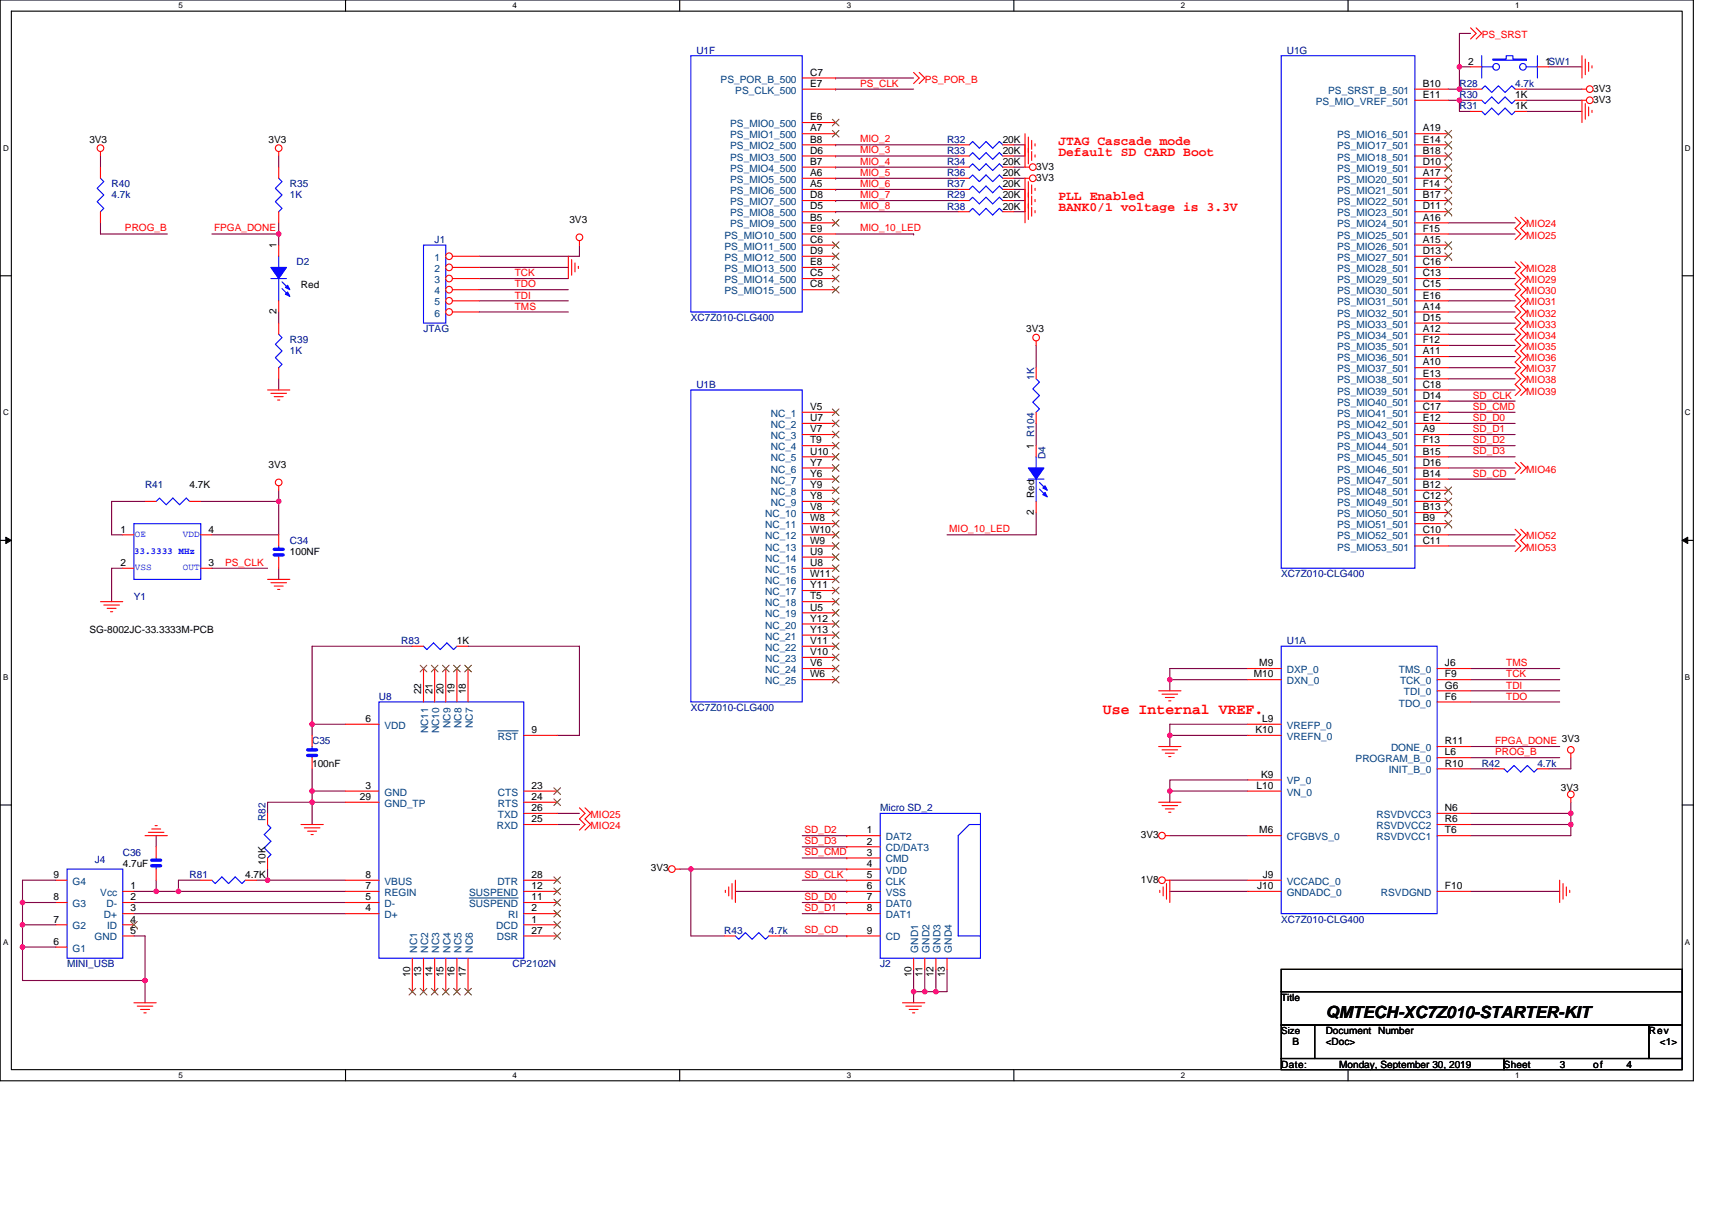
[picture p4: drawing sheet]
<svg xmlns="http://www.w3.org/2000/svg" width="297mm" height="210mm" viewBox="0 0 297 210" stroke-linecap="round" stroke-linejoin="round" font-family="sans-serif">
<path d="M0 0h293.5v187.2h-293.5zM2 1.9h289.5v183.4h-289.5z" fill="none" stroke="#000" stroke-width=".19"/>
<g fill="#fff">
<path d="M30.9 .2h.8v1.5h-.8z"/>
<path d="M30.9 185.5h.8v1.6h-.8z"/>
</g>
<path d="M59.9 0v1.9M59.9 185.3v1.9" fill="none" stroke="#000" stroke-width=".19"/>
<g fill="#fff">
<path d="M88.8 .2h.8v1.5h-.8z"/>
<path d="M88.8 185.5h.8v1.6h-.8z"/>
</g>
<path d="M117.8 0v1.9M117.8 185.3v1.9" fill="none" stroke="#000" stroke-width=".19"/>
<g fill="#fff">
<path d="M146.7 .2h.8v1.5h-.8z"/>
<path d="M146.7 185.5h.8v1.6h-.8z"/>
</g>
<path d="M175.7 0v1.9M175.7 185.3v1.9" fill="none" stroke="#000" stroke-width=".19"/>
<g fill="#fff">
<path d="M204.7 .2h.7v1.5h-.7z"/>
<path d="M204.7 185.5h.7v1.6h-.7z"/>
</g>
<path d="M233.6 0v1.9M233.6 185.3v1.9" fill="none" stroke="#000" stroke-width=".19"/>
<g fill="#fff">
<path d="M262.6 .2h.7v1.5h-.7z"/>
<path d="M262.6 185.5h.7v1.6h-.7z"/>
<path d="M.5 24.9h1v1.5h-1z"/>
<path d="M292 24.9h1v1.5h-1z"/>
<path d="M.5 70.7h1v1.5h-1z"/>
<path d="M292 70.7h1v1.5h-1z"/>
</g>
<path d="M0 47.8h2M291.5 47.8h2" fill="none" stroke="#000" stroke-width=".19"/>
<g fill="#fff">
<path d="M.5 116.5h.9v1.6h-.9z"/>
<path d="M292 116.5h.9v1.6h-.9z"/>
</g>
<path d="M0 93.6h2M291.5 93.6h2" fill="none" stroke="#000" stroke-width=".19"/>
<path d="M1 93.1l1 .5-1 .6zM291.5 93.6l1-.5v1.1z" fill="#000"/>
<path d="M1 93.1l1 .5-1 .6zM291.5 93.6l1-.5v1.1z" fill="none" stroke="#000" stroke-width=".17"/>
<g fill="#fff">
<path d="M.5 162.4h.9v1.5h-.9z"/>
<path d="M292 162.4h.9v1.5h-.9z"/>
</g>
<path d="M0 139.5h2M291.5 139.5h2M222 167.9h69.5v3.9h-69.5zM222 171.8h69.5v5.8h-69.5zM222 177.6h5.8v5.8h-5.8zM227.8 177.6h57.9v5.8h-57.9zM285.7 177.6h5.8v5.8h-5.8zM222 183.4h38.6v1.9h-38.6zM260.6 183.4h30.9v1.9h-30.9z" fill="none" stroke="#000" stroke-width=".19"/>
<g fill="none" stroke="#800040" stroke-width=".19">
<path d="M144.8 15.4h.1M144.8 13.5h.1M144.8 15.4h13.5M144.8 13.5h13.5M251 15.4h1.9M251 17.4h1.9M252.9 17.4v1.9h2M252.9 17.4h2M252.9 15.4h2M254.9 5.8h-2v5.8M254.9 11.6h-2v3.8M264.5 15.4h9.7"/>
<path d="M264.5 19.3h9.7M264.5 17.4h9.7M268.4 11.6h5.8M17.4 38.6v1.9h11.6M17.4 27v2M48.3 27v2M48.3 38.6v1.9M144.8 25.1h.1M144.8 27h.1M144.8 29h.1M144.8 30.9h.1M144.8 32.8h.1"/>
<path d="M144.8 34.7h.1M144.8 36.7h.1M144.8 25.1h21.3M144.8 27h21.3M144.8 29h21.3M144.8 30.9h21.3M144.8 32.8h21.3M144.8 34.7h21.3M144.8 36.7h21.3M175.7 29h1.9M175.7 30.9h1.9M175.7 34.7h1.9"/>
<path d="M175.7 36.7h1.9M175.7 27h1.9M175.7 25.1h1.9M175.7 32.8h1.9M251 38.6h11.6M36.7 40.5h11.6M48.3 54.1v1.9M48.3 40.5v2M83 46.3h15.5M83 48.3h15.5M83 50.2h15.5M83 52.1h15.5"/>
<path d="M83 54.1h15.5M100.4 42.5v1.9h-17.4M144.8 40.5h13.5M158.3 40.5h.1M179.6 59.8v3.9M251 40.5h11.6M251 46.3h11.6M251 48.3h11.6M251 50.2h11.6M251 52.1h11.6M251 54.1h11.6M251 56h11.6"/>
<path d="M251 57.9h11.6M251 59.8h11.6M48.3 65.6v2M179.6 73.4v3.8M251 69.5h11.6M251 71.4h11.6M251 73.4h11.6M251 75.3h11.6M251 77.2h11.6M251 79.1h11.6M251 61.8h11.6M251 63.7h11.6"/>
<path d="M251 65.6h11.6M251 67.6h11.6M21.3 98.5h-2v5.7M25.1 86.9h-5.8v5.8h2M34.8 86.9h13.5v5.8h-11.6M36.7 98.5h9.7M48.3 84.9v2M48.3 98.5v1.9M179.6 88.8v3.9h-15.5M251 83h11.6M251 81.1h11.6M251 92.7h11.6"/>
<path d="M251 94.6h11.6M71.5 112h-17.4v13.5M81.1 112h19.3v15.4h-3.8M202.7 117.8v1.9M202.7 117.8h13.5M216.2 115.8h-13.5v2M254.9 117.8h15.4M254.9 119.7h15.4M254.9 115.8h15.4M54.1 139h5.8M54.1 137.1h5.8M54.1 137.1v1.9"/>
<path d="M54.1 139v3.8M54.1 133.2v3.9M54.1 139h-7.7v1.9M59.9 125.5h-5.8v1.9M202.7 127.4v1.9M202.7 127.4h13.5M216.2 137.1h-13.5v1.9M216.2 135.1h-13.5v2M216.2 125.5h-13.5v1.9M254.9 121.6h15.4M254.9 131.3h15.4M254.9 133.2h3.8"/>
<path d="M254.9 129.3h15.4M272.2 139v1.9M272.2 131.3v1.9h-3.8M3.9 156.4v3.8M3.9 156.4h5.8M9.7 152.5h-5.8v3.9M23.2 158.3h36.7M23.2 156.4h36.7M23.2 154.4h3.9M27.1 144.8v1.9M27.1 152.5v1.9M27.1 154.4h3.8"/>
<path d="M30.9 154.4h29M34.8 152.5h-3.9v1.9M44.4 152.5h2M46.4 152.5h13.5M46.4 150.6v1.9M96.6 140.9h3.8M96.6 142.8h3.8M117.8 150.6h1.9M119.7 150.6v11.6h5.8M119.7 150.6h27M127.4 154.4h19.3M139 152.5h7.7"/>
<path d="M139 156.4h7.7M139 158.3h7.7M139 148.6h7.7M139 144.8h7.7M139 146.7h7.7M202.7 144.8h13.5M202.7 152.5h13.5M202.7 154.4h13.5M254.9 140.9h17.3M254.9 142.8h17.3M254.9 154.4h15.4M272.2 140.9v1.9"/>
<path d="M272.2 142.8v2h-17.3M3.9 164.1v5.8h21.2M3.9 160.2v3.9M3.9 160.2h5.8M3.9 164.1h5.8M23.2 162.2h1.9v7.7M25.1 169.9v3.8M135.2 162.2h11.5M158.3 171.8h2M158.3 167.9v3.9M158.3 171.8v1.9M160.3 171.8h1.9"/>
<path d="M160.3 167.9v3.9M162.2 167.9v3.9M164.1 167.9v3.9h-1.9"/>
</g>
<g fill="#f0f" stroke="#f0f" stroke-width=".19">
<circle cx="48.3" cy="40.5" r=".38"/>
<circle cx="48.3" cy="86.9" r=".38"/>
<circle cx="272.2" cy="142.8" r=".38"/>
<circle cx="272.2" cy="140.9" r=".38"/>
<circle cx="202.7" cy="127.4" r=".38"/>
<circle cx="202.7" cy="117.8" r=".38"/>
<circle cx="252.9" cy="15.4" r=".38"/>
<circle cx="252.9" cy="17.4" r=".38"/>
<circle cx="202.7" cy="137.1" r=".38"/>
<circle cx="160.3" cy="171.8" r=".38"/>
<circle cx="158.3" cy="171.8" r=".38"/>
<circle cx="162.2" cy="171.8" r=".38"/>
<circle cx="119.7" cy="150.6" r=".38"/>
<circle cx="27.1" cy="154.4" r=".38"/>
<circle cx="46.4" cy="152.5" r=".38"/>
<circle cx="54.1" cy="125.5" r=".38"/>
<circle cx="3.9" cy="164.1" r=".38"/>
<circle cx="3.9" cy="160.2" r=".38"/>
<circle cx="3.9" cy="156.4" r=".38"/>
<circle cx="25.1" cy="169.9" r=".38"/>
<circle cx="30.9" cy="154.4" r=".38"/>
<circle cx="54.1" cy="139" r=".38"/>
<circle cx="54.1" cy="137.1" r=".38"/>
<circle cx="252.9" cy="11.6" r=".38"/>
</g>
<g fill="none" stroke="#f00" stroke-width=".19">
<path d="M158.3 12.5l1 1-1 1M159.3 12.5l1 1-1 1M254.9 17.4h1.9M254.9 4.8l.9 1-.9 1M254.9 15.4h1.9M255.8 4.8l1 1-1 1M262.6 17.4h1.9M262.6 15.4h1.9M274.2 9.7v3.8M274.2 15.4h.7M274.7 10.2v2.7M274.7 18v2.7"/>
<path d="M274.9 17.4h-.7v3.8M275.3 10.8v1.6M275.3 18.5v1.6M275.9 11.4v.4M275.9 19.1v.4M17.4 26.3v.7M48.3 26.3v.7M166.1 36.7h1.9M173.8 36.7h1.9M177.6 32.8v3.9M177.6 25.1v3.9h.8M177.6 23.2v3.8"/>
<path d="M178.2 33.4v2.7M178.2 35.3v2.7M178.2 25.7v2.7M178.2 23.7v2.7M178.2 31.5v2.7M178.4 30.9h-.8v7.7M178.8 34v1.5M178.8 35.9v1.6M178.8 26.3v1.5M178.8 24.3v1.6M178.8 32v1.6M179.4 34.6v.3"/>
<path d="M179.4 36.5v.4M179.4 26.8v.4M179.4 24.9v.4M179.4 32.6v.4M262.6 37.6l.9 1-.9 1 .9 .9-.9 1M263.5 37.6l1 1-1 1 1 .9-1 1M98.5 44.4v3.9M99.1 45v2.7M99.6 45.6v1.5M100.2 46.1v.4M100.4 41.7v.8M179.6 59.1v.7"/>
<path d="M262.6 45.4l.9 .9-.9 1 .9 1-.9 .9 .9 1-.9 1 .9 .9-.9 1 .9 1-.9 .9 .9 1-.9 .9 .9 1-.9 1 .9 .9-.9 1 .9 1-.9 .9 .9 1-.9 1 .9 .9-.9 1 .9 1-.9 .9M263.5 45.4l1 .9-1 1 1 1-1 .9 1 1-1 1 1 .9-1 1 1 1-1 .9 1 1-1 .9 1 1-1 1 1 .9-1 1 1 1-1 .9 1 1-1 1 1 .9-1 1 1 1-1 .9M46.4 67.6h3.8M46.9 68.1h2.8M47.5 68.7h1.6M48.1 69.3h.4M25.1 86.9h2M32.9 86.9h1.9M48.3 84.2v.7M262.6 80.1l.9 1-.9 .9M262.6 91.7l.9 1-.9 .9 .9 1-.9 1M263.5 80.1l1 1-1 .9"/>
<path d="M263.5 91.7l1 1-1 .9 1 1-1 1M17.4 104.2h3.9M18 104.8h2.7M18.6 105.4h1.5M19.2 106h.3M46.4 100.4h3.8M46.9 101h2.8M47.5 101.5h1.6M48.1 102.1h.4M71.5 112h1.9M79.2 112h1.9M200.8 119.7h3.9"/>
<path d="M216.2 115.8h5.8M216.2 117.8h5.8M249.1 117.8h5.8M249.1 119.7h5.8M249.1 115.8h5.8M54.1 131.3v1.9M54.1 127.4v1.9M100.4 140l1 .9-1 1 1 .9-1 1M101.4 140l1 .9-1 1 1 .9-1 1M200.8 139h3.9M200.8 129.3h3.9M201.4 120.3h2.7"/>
<path d="M201.4 139.6h2.7M201.4 129.9h2.7M202 130.5h1.5M202 120.8h1.5M202.5 121.4h.4M202.5 131.1h.4M216.2 125.5h5.8M216.2 137.1h5.8M216.2 127.4h5.8M216.2 135.1h5.8M249.1 129.3h5.8M249.1 133.2h5.8"/>
<path d="M249.1 121.6h5.8M249.1 131.3h5.8M272.2 130.5v.8M272.2 138.2v.8M25.1 144.8h3.9M25.7 144.2h2.7M26.3 143.6h1.5M26.9 143h.4M52.2 142.8h3.8M52.7 143.4h2.7M53.3 144h1.6M53.9 144.6h.4"/>
<path d="M117 150.6h.8M125.7 154.2v.4M126.3 153.7v1.5M126.9 153.1v2.7M127.4 152.5v3.9M201 154.2v.4M201.6 153.7v1.5M202 152.5h.7v3.9M202 140.1h1.5M202 144.8h.7M202.2 153.1v2.7M202.5 140.7h.4"/>
<path d="M216.2 154.4h5.8M216.2 152.5h5.8M216.2 144.8h5.8M249.1 154.4h5.8M249.1 140.9h5.8M249.1 142.8h5.8M249.1 144.8h5.8M270.3 152.5v3.9M270.9 153.1v2.7M271.5 153.7v1.5M272 154.2v.4M23.2 173.7h3.9"/>
<path d="M23.8 174.3h2.7M24.4 174.9h1.5M24.9 175.5h.4M125.5 162.2h1.9M133.2 162.2h2M156.4 173.7h3.9M157 174.3h2.7M157.6 174.9h1.5M158.1 175.5h.4"/>
<circle cx="275.5" cy="17.4" r=".58"/>
<circle cx="275.5" cy="15.4" r=".58"/>
<circle cx="17.4" cy="25.7" r=".58"/>
<circle cx="48.3" cy="25.7" r=".58"/>
<circle cx="179" cy="29" r=".58"/>
<circle cx="179" cy="30.9" r=".58"/>
<circle cx="100.4" cy="41.1" r=".58"/>
<circle cx="179.6" cy="58.5" r=".58"/>
<circle cx="48.3" cy="83.6" r=".58"/>
<circle cx="272.2" cy="129.9" r=".58"/>
<circle cx="272.2" cy="137.6" r=".58"/>
<circle cx="116.4" cy="150.6" r=".58"/>
<circle cx="201.4" cy="152.5" r=".58"/>
<circle cx="201.4" cy="144.8" r=".58"/>
</g>
<path d="M256.8 15.4l.6-.5 1.1 1.1 1.2-1.1 1.1 1.1 1.2-1.1 .6 .5M262.6 17.4l-.6 .6-1.2-1.2-1.1 1.2-1.2-1.2-1.1 1.2-.6-.6M173.8 36.7l-.6-.6-1.2 1.2-1.1-1.2-1.2 1.2-1.1-1.2-.6 .6M73.4 42.5h3.9v13.5h-3.9zM32.9 86.9l-.6-.6-1.2 1.1-1.1-1.1-1.2 1.1-1.2-1.1-.5 .6M79.2 112l-.6 .5-1.2-1.1-1.1 1.1-1.2-1.1-1.1 1.1-.6-.5M222 112h27.1v46.3h-27.1zM54.1 130.9v.4M54.1 129.3v.6M127.4 162.2l.6 .5 1.2-1.1 1.1 1.1 1.2-1.1 1.2 1.1 .5-.5" fill="none" stroke="#00f" stroke-width=".19"/>
<path d="M53.3 130.9h1.6M53.3 129.9h1.6" fill="none" stroke="#00f" stroke-width=".58"/>
<circle cx="77.8" cy="44.4" r=".58" fill="#fff" stroke="#f00" stroke-width=".19"/>
<path d="M78.4 44.4h4.6" fill="none" stroke="#f00" stroke-width=".19"/>
<circle cx="77.8" cy="46.3" r=".58" fill="#fff" stroke="#f00" stroke-width=".19"/>
<path d="M78.4 46.3h4.6" fill="none" stroke="#f00" stroke-width=".19"/>
<circle cx="77.8" cy="48.3" r=".58" fill="#fff" stroke="#f00" stroke-width=".19"/>
<path d="M78.4 48.3h4.6" fill="none" stroke="#f00" stroke-width=".19"/>
<circle cx="77.8" cy="50.2" r=".58" fill="#fff" stroke="#f00" stroke-width=".19"/>
<path d="M78.4 50.2h4.6" fill="none" stroke="#f00" stroke-width=".19"/>
<circle cx="77.8" cy="52.1" r=".58" fill="#fff" stroke="#f00" stroke-width=".19"/>
<path d="M78.4 52.1h4.6" fill="none" stroke="#f00" stroke-width=".19"/>
<circle cx="77.8" cy="54" r=".58" fill="#fff" stroke="#f00" stroke-width=".19"/>
<g fill="none" stroke="#f00" stroke-width=".19">
<path d="M139 15.4h5.8M139 13.5h5.8M245.2 17.4h5.8M245.2 15.4h5.8M254.9 19.3h1.9M254.9 11.6h1.9M262.6 19.3h1.9M266.4 11.6h2M17.4 29v1.9M17.4 36.7v1.9M48.3 29v1.9M48.3 36.7v1.9"/>
<path d="M139 38.6h5.8M139 36.7h5.8M139 34.7h5.8M139 32.8h5.8M139 30.9h5.8M139 29h5.8M139 27h5.8M139 25.1h5.8M139 23.2h5.8M139 21.2h5.8M166.1 27h1.9M166.1 29h1.9"/>
<path d="M166.1 25.1h1.9M166.1 34.7h1.9M166.1 30.9h1.9M166.1 32.8h1.9M173.8 27h1.9M173.8 29h1.9M173.8 25.1h1.9M173.8 34.7h1.9M173.8 30.9h1.9M173.8 32.8h1.9M245.2 25.1h5.8M245.2 29h5.8"/>
<path d="M245.2 32.8h5.8M245.2 36.7h5.8M245.2 23.2h5.8M245.2 27h5.8M245.2 30.9h5.8M245.2 34.7h5.8M245.2 38.6h5.8M48.3 42.5v1.9M48.3 52.1v2M48.3 56v1.9M78.4 54.1h4.6M139 50.2h5.8"/>
<path d="M139 48.3h5.8M139 46.3h5.8M139 44.4h5.8M139 42.5h5.8M139 40.5h5.8M245.2 40.5h5.8M245.2 44.4h5.8M245.2 48.3h5.8M245.2 52.1h5.8M245.2 56h5.8M245.2 59.8h5.8M245.2 42.5h5.8"/>
<path d="M245.2 46.3h5.8M245.2 50.2h5.8M245.2 54.1h5.8M245.2 57.9h5.8M48.3 63.7v1.9M139 71.4h5.8M139 73.4h5.8M139 75.3h5.8M139 77.2h5.8M139 79.1h5.8M179.6 77.2v1.9M179.6 63.7v1.9"/>
<path d="M179.6 71.4v2M245.2 65.6h5.8M245.2 69.5h5.8M245.2 73.4h5.8M245.2 77.2h5.8M245.2 61.8h5.8M245.2 63.7h5.8M245.2 67.6h5.8M245.2 71.4h5.8M245.2 75.3h5.8M245.2 79.1h5.8M21.3 92.7h1.9"/>
<path d="M21.3 98.5h1.9M34.8 92.7h1.9M34.8 98.5h1.9M48.3 96.5v2M48.3 92.7v1.9M139 81.1h5.8M139 83h5.8M139 84.9h5.8M139 86.9h5.8M139 88.8h5.8M139 90.7h5.8M139 92.7h5.8"/>
<path d="M139 94.6h5.8M139 96.5h5.8M139 98.5h5.8M179.6 86.9v1.9M245.2 81.1h5.8M245.2 84.9h5.8M245.2 88.8h5.8M245.2 92.7h5.8M245.2 83h5.8M245.2 86.9h5.8M245.2 90.7h5.8M245.2 94.6h5.8"/>
<path d="M73.4 115.8v5.8M75.3 115.8v5.8M77.3 115.8v5.8M79.2 115.8v5.8M81.1 115.8v5.8M139 100.4h5.8M139 102.3h5.8M139 104.2h5.8M139 106.2h5.8M139 108.1h5.8M139 110h5.8M139 112h5.8"/>
<path d="M139 113.9h5.8M139 115.8h5.8M139 117.8h5.8M59.9 137.1h5.8M59.9 125.5h5.8M59.9 139h5.8M90.8 127.4h5.8M90.8 137.1h5.8M90.8 139h5.8M258.7 133.2h1.9M266.4 133.2h2M9.7 156.4h1.9"/>
<path d="M9.7 152.5h1.9M21.3 154.4h1.9M21.3 156.4h1.9M21.3 158.3h1.9M27.1 146.7v1.9M27.1 150.6v1.9M34.8 152.5h1.9M42.5 152.5h1.9M46.4 140.9v1.9M46.4 148.6v2M59.9 158.3h5.8M59.9 156.4h5.8"/>
<path d="M59.9 154.4h5.8M59.9 152.5h5.8M90.8 158.3h5.8M90.8 156.4h5.8M90.8 154.4h5.8M90.8 142.8h5.8M90.8 140.9h5.8M90.8 152.5h5.8M146.7 146.7h5.8M146.7 148.6h5.8M146.7 150.6h5.8M146.7 152.5h5.8"/>
<path d="M146.7 154.4h5.8M146.7 156.4h5.8M146.7 158.3h5.8M146.7 144.8h5.8M146.7 146.7h.1M146.7 148.6h.1M146.7 150.6h.1M146.7 152.5h.1M146.7 154.4h.1M146.7 156.4h.1M146.7 158.3h.1M146.7 144.8h.1"/>
<path d="M9.7 160.2h1.9M9.7 164.1h1.9M21.3 160.2h1.9M21.3 162.2h1.9M71.5 166v5.8M73.4 166v5.8M75.3 166v5.8M77.3 166v5.8M79.2 166v5.8M81.1 166v5.8M90.8 160.2h5.8M90.8 162.2h5.8"/>
<path d="M146.7 162.2h5.8M146.7 162.2h.1M158.3 166v1.9M160.3 166v1.9M162.2 166v1.9M164.1 166v1.9"/>
</g>
<g fill="none" stroke="#00f" stroke-width=".19">
<path d="M119.7 9.7h19.3v44.4h-19.3zM222 9.7h23.2v88.8h-23.2zM256.8 11.6h1.9M256.8 9.7v3.8M258.7 10.2h2.3v-.5h1.2v.5h2.3v.2h-5.8zM262.6 19.3l-.6 .6-1.2-1.2-1.1 1.2-1.2-1.2-1.1 1.2-.6-.6M264.5 11.6h1.9M266.4 9.7v3.8M17.4 30.9l.6 .6-1.2 1.1 1.2 1.2-1.2 1.1 1.2 1.2-.6 .6M48.3 30.9l.6 .6-1.2 1.1 1.2 1.2-1.2 1.1 1.2 1.2-.6 .6M173.8 27l-.6-.6-1.2 1.2-1.1-1.2-1.2 1.2-1.1-1.2-.6 .6M173.8 29l-.6-.6-1.2 1.1-1.1-1.1-1.2 1.1-1.1-1.1-.6 .6"/>
<path d="M173.8 25.1l-.6-.6-1.2 1.2-1.1-1.2-1.2 1.2-1.1-1.2-.6 .6M173.8 34.7l-.6-.5-1.2 1.1-1.1-1.1-1.2 1.1-1.1-1.1-.6 .5M173.8 30.9l-.6-.6-1.2 1.2-1.1-1.2-1.2 1.2-1.1-1.2-.6 .6M173.8 32.8l-.6-.6-1.2 1.2-1.1-1.2-1.2 1.2-1.1-1.2-.6 .6M46.9 48.3h2.8M48.3 44.4v1.9M48.3 48.3v3.8M48.3 57.9l.6 .6-1.2 1.2 1.2 1.1-1.2 1.2 1.2 1.1-.6 .6M48.9 48.8l1.1 1.2M48.9 50l1.1 1.2M119.7 67.6h19.3v54h-19.3zM179.6 79.1v2"/>
<path d="M179.6 65.6l.5 .6-1.1 1.2 1.1 1.1-1.1 1.2 1.1 1.1-.5 .6M23.2 90.7h11.6v9.7h-11.6zM48.3 96.1v.4M48.3 94.6v.6M178.2 83h2.7M179.6 83v3.9M180.1 83.6l1.2 1.1M180.1 84.7l1.2 1.2M65.7 121.6h25.1v44.4h-25.1zM260.6 133.2l.6 .6 1.2-1.2 1.1 1.2 1.2-1.2 1.2 1.2 .5-.6M11.6 150.6h9.7v15.4h-9.7zM27.1 150v.6"/>
<path d="M27.1 148.6v.4M42.5 152.5l-.6 .6-1.1-1.2-1.2 1.2-1.1-1.2-1.2 1.2-.6-.6M46.4 142.8l.5 .6-1.1 1.2 1.1 1.1-1.1 1.2 1.1 1.2-.5 .5M152.5 140.9h17.4v25.1h-17.4zM169.9 142.8h-1.9l-1.9 2v17.4h3.8"/>
<circle cx="259.3" cy="11.6" r=".58"/>
<circle cx="263.9" cy="11.6" r=".58"/>
</g>
<g fill="none" stroke="#804000" stroke-width=".17">
<path d="M144.2 38l1.2 1.2M144.2 22.6l1.2 1.1M144.2 20.7l1.2 1.1M145.4 38l-1.2 1.2M145.4 22.6l-1.2 1.1M145.4 20.7l-1.2 1.1M250.4 25.7h.1M250.4 29.5h.1M250.4 33.4h.1M250.4 37.3h.1M250.4 23.7h.1M250.4 27.6h.1"/>
<path d="M250.4 31.5h.1M250.4 35.3h.1M250.4 24.5l1.2 1.2M250.4 28.4l1.2 1.1M250.4 32.2l1.2 1.2M250.4 36.1l1.2 1.2M250.4 22.6l1.2 1.1M250.4 26.4l1.2 1.2M250.4 30.3l1.2 1.2M250.4 34.2l1.2 1.1M251.6 24.5l-1.2 1.2M251.6 28.4l-1.2 1.1"/>
<path d="M251.6 32.2l-1.2 1.2M251.6 36.1l-1.2 1.2M251.6 22.6l-1.2 1.1M251.6 26.4l-1.2 1.2M251.6 30.3l-1.2 1.2M251.6 34.2l-1.2 1.1M251.6 25.7h.1M251.6 29.5h.1M251.6 33.4h.1M251.6 37.3h.1M251.6 23.7h.1M251.6 27.6h.1"/>
<path d="M251.6 31.5h.1M251.6 35.3h.1M144.2 49.6l1.2 1.2M144.2 47.7l1.2 1.1M144.2 45.8l1.2 1.1M144.2 43.8l1.2 1.2M144.2 41.9l1.2 1.2M145.4 49.6l-1.2 1.2M145.4 47.7l-1.2 1.1M145.4 45.8l-1.2 1.1M145.4 43.8l-1.2 1.2M145.4 41.9l-1.2 1.2"/>
<path d="M250.4 45h.1M250.4 43.1h.1M250.4 43.8l1.2 1.2M250.4 41.9l1.2 1.2M251.6 43.8l-1.2 1.2M251.6 41.9l-1.2 1.2M251.6 45h.1M251.6 43.1h.1M144.2 70.8l1.2 1.2M144.2 72.8l1.2 1.1M144.2 74.7l1.2 1.2M144.2 76.6l1.2 1.2"/>
<path d="M144.2 78.6l1.2 1.1M145.4 70.8l-1.2 1.2M145.4 72.8l-1.2 1.1M145.4 74.7l-1.2 1.2M145.4 76.6l-1.2 1.2M145.4 78.6l-1.2 1.1M144.2 80.5l1.2 1.2M144.2 82.4l1.2 1.2M144.2 84.4l1.2 1.1M144.2 86.3l1.2 1.2M144.2 88.2l1.2 1.2M144.2 90.2l1.2 1.1"/>
<path d="M144.2 92.1l1.2 1.1M144.2 94l1.2 1.2M144.2 95.9l1.2 1.2M144.2 97.9l1.2 1.1M144.2 99.8l1.2 1.2M145.4 80.5l-1.2 1.2M145.4 82.4l-1.2 1.2M145.4 84.4l-1.2 1.1M145.4 86.3l-1.2 1.2M145.4 88.2l-1.2 1.2M145.4 90.2l-1.2 1.1M145.4 92.1l-1.2 1.1"/>
<path d="M145.4 94l-1.2 1.2M145.4 95.9l-1.2 1.2M145.4 97.9l-1.2 1.1M145.4 99.8l-1.2 1.2M250.4 85.5h.1M250.4 89.4h.1M250.4 87.5h.1M250.4 91.3h.1M250.4 84.4l1.2 1.1M250.4 88.2l1.2 1.2M250.4 86.3l1.2 1.2M250.4 90.2l1.2 1.1"/>
<path d="M251.6 84.4l-1.2 1.1M251.6 88.2l-1.2 1.2M251.6 86.3l-1.2 1.2M251.6 90.2l-1.2 1.1M251.6 85.5h.1M251.6 89.4h.1M251.6 87.5h.1M251.6 91.3h.1M72.8 115.2l1.2 1.2M74 115.2l-1.2 1.2M74.7 115.2l1.2 1.2M75.9 115.2l-1.2 1.2"/>
<path d="M76.7 115.2l1.1 1.2M77.8 115.2l-1.1 1.2M78.6 115.2l1.2 1.2M79.8 115.2l-1.2 1.2M80.5 115.2l1.2 1.2M81.7 115.2l-1.2 1.2M144.2 101.7l1.2 1.2M144.2 103.7l1.2 1.1M144.2 105.6l1.2 1.2M144.2 107.5l1.2 1.2M144.2 109.5l1.2 1.1M144.2 111.4l1.2 1.1"/>
<path d="M144.2 113.3l1.2 1.2M144.2 115.2l1.2 1.2M144.2 117.2l1.2 1.1M145.4 101.7l-1.2 1.2M145.4 103.7l-1.2 1.1M145.4 105.6l-1.2 1.2M145.4 107.5l-1.2 1.2M145.4 109.5l-1.2 1.1M145.4 111.4l-1.2 1.1M145.4 113.3l-1.2 1.2M145.4 115.2l-1.2 1.2M145.4 117.2l-1.2 1.1"/>
<path d="M96 136.5l1.1 1.1M96 138.4l1.1 1.2M97.1 136.5l-1.1 1.1M97.1 138.4l-1.1 1.2M22.6 159.6l1.2 1.2M23.8 159.6l-1.2 1.2M96 159.6l1.1 1.2M96 157.7l1.1 1.2M96 155.8l1.1 1.1M96 153.9l1.1 1.1M96 151.9l1.1 1.2M97.1 159.6l-1.1 1.2"/>
<path d="M97.1 157.7l-1.1 1.2M97.1 155.8l-1.1 1.1M97.1 153.9l-1.1 1.1M97.1 151.9l-1.1 1.2M22.6 160.8h.1M23.8 160.8h.1M70.9 171.2l1.1 1.2M72 171.2l-1.1 1.2M72.8 171.2l1.2 1.2M74 171.2l-1.2 1.2M74.7 171.2l1.2 1.2M75.9 171.2l-1.2 1.2"/>
<path d="M76.7 171.2l1.1 1.2M77.8 171.2l-1.1 1.2M78.6 171.2l1.2 1.2M79.8 171.2l-1.2 1.2M80.5 171.2l1.2 1.2M81.7 171.2l-1.2 1.2M96 161.6l1.1 1.1M97.1 161.6l-1.1 1.1"/>
</g>
<g fill="#00f" stroke="#00f" stroke-width=".19">
<path d="M46.9 46.3h2.8l-1.4 2z" fill-rule="evenodd"/>
<path d="M49.8 50.6l.4 .7-.7-.3z" fill-rule="evenodd"/>
<path d="M49.8 49.4l.4 .8-.7-.4z" fill-rule="evenodd"/>
<path d="M178.2 81.1h2.7l-1.3 1.9z" fill-rule="evenodd"/>
<path d="M181.1 85.3l.4 .8-.8-.4z" fill-rule="evenodd"/>
<path d="M181.1 84.2l.4 .7-.8-.3z" fill-rule="evenodd"/>
</g>
<path d="M86.3 126.6h3.5M81.3 155.6h8.5" fill="none" stroke="#004080" stroke-width=".17"/>
<path d="M47.5 96.1h1.6M47.5 95.2h1.6M26.3 150h1.5M26.3 149h1.5" fill="none" stroke="#00f" stroke-width=".58"/>
<g fill="#f0f" stroke="#f0f" stroke-width=".19">
<circle cx="48.3" cy="40.5" r=".38"/>
<circle cx="48.3" cy="86.9" r=".38"/>
<circle cx="272.2" cy="142.8" r=".38"/>
<circle cx="272.2" cy="140.9" r=".38"/>
<circle cx="202.7" cy="127.4" r=".38"/>
<circle cx="202.7" cy="117.8" r=".38"/>
<circle cx="252.9" cy="15.4" r=".38"/>
<circle cx="252.9" cy="17.4" r=".38"/>
<circle cx="202.7" cy="137.1" r=".38"/>
<circle cx="160.3" cy="171.8" r=".38"/>
<circle cx="158.3" cy="171.8" r=".38"/>
<circle cx="162.2" cy="171.8" r=".38"/>
<circle cx="119.7" cy="150.6" r=".38"/>
<circle cx="27.1" cy="154.4" r=".38"/>
<circle cx="46.4" cy="152.5" r=".38"/>
<circle cx="54.1" cy="125.5" r=".38"/>
<circle cx="3.9" cy="164.1" r=".38"/>
<circle cx="3.9" cy="160.2" r=".38"/>
<circle cx="3.9" cy="156.4" r=".38"/>
<circle cx="25.1" cy="169.9" r=".38"/>
<circle cx="30.9" cy="154.4" r=".38"/>
<circle cx="54.1" cy="139" r=".38"/>
<circle cx="54.1" cy="137.1" r=".38"/>
<circle cx="252.9" cy="11.6" r=".38"/>
</g>
<text font-size="2.9" x="229.8" y="176.4">QMTECH-XC7Z010-STARTER-KIT</text>
<text font-size="2.6" fill="#f00" x="191.1" y="123.8">Use Internal VREF.</text>
<g font-size="2.2" fill="#f00">
<text x="183.4" y="25">JTAG Cascade mode</text>
<text x="183.4" y="27">Default SD CARD Boot</text>
<text x="183.4" y="34.7">PLL Enabled</text>
<text x="183.4" y="36.6">BANK0/1 voltage is 3.3V</text>
</g>
<g font-size="1.7" fill="#000080">
<text x="120.7" y="9.3">U1F</text>
<text x="223" y="9.3">U1G</text>
<text x="252.9" y="17">R30</text>
<text x="252.9" y="15.1">R28</text>
<text x="262.6" y="15.1">4.7k</text>
<text x="252.9" y="18.9">R31</text>
<text x="164.1" y="26.7">R33</text>
<text x="164.1" y="28.6">R34</text>
<text x="164.1" y="24.7">R32</text>
<text x="19.3" y="32.5">R40</text>
<text x="19.3" y="34.4">4.7k</text>
<text x="50.2" y="32.5">R35</text>
<text x="50.2" y="34.4">1K</text>
<text x="164.1" y="34.4">R29</text>
<text x="164.1" y="30.5">R36</text>
<text x="164.1" y="32.5">R37</text>
<text x="164.1" y="36.3">R38</text>
<text x="51.4" y="46">D2</text>
<text x="75.3" y="42.1">J1</text>
<text x="50.2" y="59.5">R39</text>
<text x="73.4" y="57.6">JTAG</text>
<text x="119.7" y="55.6">XC7Z010-CLG400</text>
<text x="50.2" y="61.4">1K</text>
<text x="179.2" y="65.8" transform="rotate(-90 179.2 65.8)">1K</text>
<text x="120.7" y="67.2">U1B</text>
<text x="181.2" y="79.5" transform="rotate(-90 181.2 79.5)">D4</text>
<text x="25.1" y="84.6">R41</text>
<text x="50.2" y="94.2">C34</text>
<text x="222" y="100">XC7Z010-CLG400</text>
<text x="23.2" y="103.9">Y1</text>
<text x="69.5" y="111.6">R83</text>
<text x="223" y="111.6">U1A</text>
<text x="65.7" y="121.3">U8</text>
<text x="119.7" y="123.2">XC7Z010-CLG400</text>
<text x="54.1" y="129">C35</text>
<text x="256.8" y="132.8">R42</text>
<text x="266.4" y="132.8">4.7k</text>
<text x="46" y="142.3" transform="rotate(-90 46 142.3)">R82</text>
<text x="152.5" y="140.6">Micro SD_2</text>
<text x="16.4" y="149.4">J4</text>
<text x="21.3" y="148.3">C36</text>
<text x="32.9" y="152.1">R81</text>
<text x="125.5" y="161.8">R43</text>
<text x="133.2" y="161.8">4.7k</text>
<text x="222" y="159.9">XC7Z010-CLG400</text>
<text x="11.6" y="167.6">MINI_USB</text>
<text x="88.8" y="167.6">CP2102N</text>
<text x="152.5" y="167.6">J2</text>
</g>
<g font-size="1.7">
<text x="254.5" y="11.2">2</text>
<text x="267.8" y="11.2">1SW1</text>
<text x="140.4" y="13.1">C7</text>
<text x="140.4" y="15">E7</text>
<text x="246.6" y="17">E11</text>
<text x="246.6" y="15">B10</text>
<text x="262.6" y="17">1K</text>
<text x="276.1" y="17.8">3V3</text>
<text x="276.1" y="15.9">3V3</text>
<text x="140.4" y="22.8">A7</text>
<text x="140.4" y="20.8">E6</text>
<text x="246.6" y="22.8">A19</text>
<text x="262.6" y="18.9">1K</text>
<text x="15.5" y="24.7">3V3</text>
<text x="46.6" y="24.7">3V3</text>
<text x="140.4" y="28.6">B7</text>
<text x="140.4" y="26.6">D6</text>
<text x="140.4" y="24.7">B8</text>
<text x="173.8" y="26.7">20K</text>
<text x="173.8" y="28.6">20K</text>
<text x="173.8" y="24.7">20K</text>
<text x="179.6" y="29.4">3V3</text>
<text x="246.6" y="24.7">E14</text>
<text x="246.6" y="28.6">D10</text>
<text x="246.6" y="26.6">B18</text>
<text x="140.4" y="34.4">D8</text>
<text x="140.4" y="32.4">A5</text>
<text x="140.4" y="30.5">A6</text>
<text x="173.8" y="34.4">20K</text>
<text x="173.8" y="30.5">20K</text>
<text x="173.8" y="32.5">20K</text>
<text x="179.6" y="31.3">3V3</text>
<text x="246.6" y="32.4">F14</text>
<text x="246.6" y="30.5">A17</text>
<text x="246.6" y="34.4">B17</text>
<text x="98.7" y="38.6">3V3</text>
<text x="140.4" y="38.2">B5</text>
<text x="140.4" y="36.3">D5</text>
<text x="140.4" y="40.1">E9</text>
<text x="173.8" y="36.3">20K</text>
<text x="246.6" y="36.3">D11</text>
<text x="246.6" y="40.1">F15</text>
<text x="246.6" y="38.2">A16</text>
<text x="47.9" y="43" transform="rotate(-90 47.9 43)">1</text>
<text x="140.4" y="47.9">C5</text>
<text x="140.4" y="45.9">E8</text>
<text x="140.4" y="44">D9</text>
<text x="140.4" y="42.1">C6</text>
<text x="246.6" y="44">D13</text>
<text x="246.6" y="47.9">C13</text>
<text x="246.6" y="42.1">A15</text>
<text x="246.6" y="45.9">C16</text>
<text x="52.2" y="49.8">Red</text>
<text x="140.4" y="49.8">C8</text>
<text x="246.6" y="51.7">E16</text>
<text x="246.6" y="49.8">C15</text>
<text x="246.6" y="53.7">A14</text>
<text x="47.9" y="54.5" transform="rotate(-90 47.9 54.5)">2</text>
<text x="177.8" y="57.6">3V3</text>
<text x="246.6" y="55.6">D15</text>
<text x="246.6" y="59.4">F12</text>
<text x="246.6" y="57.5">A12</text>
<text x="246.6" y="65.2">E13</text>
<text x="246.6" y="61.4">A11</text>
<text x="246.6" y="63.3">A10</text>
<text x="140.4" y="71">V5</text>
<text x="246.6" y="69.1">D14</text>
<text x="246.6" y="67.2">C18</text>
<text x="246.6" y="71">C17</text>
<text x="140.4" y="73">U7</text>
<text x="140.4" y="74.9">V7</text>
<text x="140.4" y="76.8">T9</text>
<text x="179.2" y="77.8" transform="rotate(-90 179.2 77.8)">1 R104</text>
<text x="246.6" y="73">E12</text>
<text x="246.6" y="76.8">F13</text>
<text x="246.6" y="74.9">A9</text>
<text x="46.6" y="81.1">3V3</text>
<text x="140.4" y="78.8">U10</text>
<text x="140.4" y="80.7">Y7</text>
<text x="140.4" y="82.6">Y6</text>
<text x="246.6" y="80.7">D16</text>
<text x="246.6" y="78.8">B15</text>
<text x="246.6" y="82.6">B14</text>
<text x="32.9" y="84.6">4.7K</text>
<text x="140.4" y="84.5">Y9</text>
<text x="140.4" y="86.5">Y8</text>
<text x="140.4" y="88.4">V8</text>
<text x="179.2" y="89.2" transform="rotate(-90 179.2 89.2)">2</text>
<text x="179.2" y="86.3" transform="rotate(-90 179.2 86.3)">Red</text>
<text x="246.6" y="84.5">B12</text>
<text x="246.6" y="88.4">B13</text>
<text x="246.6" y="86.5">C12</text>
<text x="20.9" y="92.3">1</text>
<text x="36.1" y="92.3">4</text>
<text x="140.4" y="90.3">W8</text>
<text x="140.4" y="92.3">W10</text>
<text x="140.4" y="94.2">W9</text>
<text x="246.6" y="92.3">C10</text>
<text x="246.6" y="90.3">B9</text>
<text x="246.6" y="94.2">C11</text>
<text x="20.9" y="98.1">2</text>
<text x="36.1" y="98.1">3</text>
<text x="50.2" y="96.2">100NF</text>
<text x="140.4" y="96.1">U9</text>
<text x="140.4" y="98.1">U8</text>
<text x="140.4" y="100">W11</text>
<text x="140.4" y="101.9">Y11</text>
<text x="140.4" y="103.8">T5</text>
<text x="140.4" y="105.8">U5</text>
<text x="140.4" y="107.7">Y12</text>
<text x="15.5" y="109.7">SG-8002JC-33.3333M-PCB</text>
<text x="79.2" y="111.6">1K</text>
<text x="140.4" y="109.6">Y13</text>
<text x="140.4" y="111.6">V11</text>
<text x="140.4" y="113.5">V10</text>
<text x="140.4" y="115.4">V6</text>
<text x="140.4" y="117.4">W6</text>
<text x="217.3" y="117.4">M10</text>
<text x="218.2" y="115.4">M9</text>
<text x="250.4" y="117.4">F9</text>
<text x="250.4" y="119.3">G6</text>
<text x="250.4" y="115.4">J6</text>
<text x="63.3" y="125.1">6</text>
<text x="73" y="120.3" transform="rotate(-90 73 120.3)">22</text>
<text x="74.9" y="120.3" transform="rotate(-90 74.9 120.3)">21</text>
<text x="76.9" y="120.3" transform="rotate(-90 76.9 120.3)">20</text>
<text x="78.8" y="120.3" transform="rotate(-90 78.8 120.3)">19</text>
<text x="80.7" y="120.3" transform="rotate(-90 80.7 120.3)">18</text>
<text x="218.7" y="125.1">L9</text>
<text x="250.4" y="121.2">F6</text>
<text x="92.1" y="127">9</text>
<text x="217.6" y="127">K10</text>
<text x="250.4" y="128.9">R11</text>
<text x="250.4" y="130.9">L6</text>
<text x="54.1" y="132.8">100nF</text>
<text x="63.3" y="136.7">3</text>
<text x="92.1" y="136.7">23</text>
<text x="217.7" y="136.7">L10</text>
<text x="218.5" y="134.7">K9</text>
<text x="250.4" y="132.8">R10</text>
<text x="270.5" y="137.1">3V3</text>
<text x="62.4" y="138.6">29</text>
<text x="92.1" y="138.6">24</text>
<text x="92.1" y="140.5">26</text>
<text x="92.1" y="142.5">25</text>
<text x="250.4" y="140.5">N6</text>
<text x="250.4" y="142.5">R6</text>
<text x="46" y="149.8" transform="rotate(-90 46 149.8)">10K</text>
<text x="150.2" y="146.3">2</text>
<text x="150.2" y="148.2">3</text>
<text x="150.2" y="144.4">1</text>
<text x="197.7" y="145.2">3V3</text>
<text x="218.2" y="144.4">M6</text>
<text x="250.4" y="144.4">T6</text>
<text x="9.3" y="156">8</text>
<text x="9.3" y="152.1">9</text>
<text x="21.3" y="150.2">4.7uF</text>
<text x="22.6" y="154">1</text>
<text x="22.6" y="156">2</text>
<text x="42.5" y="152.1">4.7K</text>
<text x="63.3" y="156">5</text>
<text x="63.3" y="154">7</text>
<text x="63.3" y="152.1">8</text>
<text x="92.1" y="156">11</text>
<text x="92.1" y="152.1">28</text>
<text x="92.1" y="154">12</text>
<text x="112.8" y="151">3V3</text>
<text x="150.2" y="150.2">4</text>
<text x="150.2" y="152.1">5</text>
<text x="150.2" y="154">6</text>
<text x="150.2" y="156">7</text>
<text x="197.7" y="152.9">1V8</text>
<text x="217.9" y="154">J10</text>
<text x="218.8" y="152.1">J9</text>
<text x="250.4" y="154">F10</text>
<text x="9.3" y="159.8">7</text>
<text x="22.6" y="157.9">3</text>
<text x="22.6" y="159.8">4</text>
<text x="22.6" y="161.8">5</text>
<text x="63.3" y="157.9">4</text>
<text x="92.1" y="157.9">2</text>
<text x="92.1" y="161.8">27</text>
<text x="92.1" y="159.8">1</text>
<text x="150.2" y="157.9">8</text>
<text x="150.2" y="161.8">9</text>
<text x="9.3" y="163.7">6</text>
<text x="71.1" y="169.3" transform="rotate(-90 71.1 169.3)">10</text>
<text x="73" y="169.3" transform="rotate(-90 73 169.3)">13</text>
<text x="74.9" y="169.3" transform="rotate(-90 74.9 169.3)">14</text>
<text x="76.9" y="169.3" transform="rotate(-90 76.9 169.3)">15</text>
<text x="78.8" y="169.3" transform="rotate(-90 78.8 169.3)">16</text>
<text x="80.7" y="169.3" transform="rotate(-90 80.7 169.3)">17</text>
<text x="157.9" y="169.3" transform="rotate(-90 157.9 169.3)">10</text>
<text x="159.9" y="169.3" transform="rotate(-90 159.9 169.3)">11</text>
<text x="161.8" y="169.3" transform="rotate(-90 161.8 169.3)">12</text>
<text x="163.7" y="169.3" transform="rotate(-90 163.7 169.3)">13</text>
<text x="222" y="173.4">Title</text>
<text x="222" y="179.1">Size</text>
<text x="229.8" y="179.2">Document Number</text>
<text x="285.7" y="179.2">Rev</text>
<text x="222" y="185">Date:</text>
<text x="224" y="181.1">B</text>
<text x="229.8" y="181.1">&lt;Doc&gt;</text>
<text x="232.1" y="185">Monday, September 30, 2019</text>
<text x="260.6" y="185">Sheet</text>
<text x="270.3" y="185">3</text>
<text x="276.1" y="185">of</text>
<text x="281.9" y="185">4</text>
<text x="287.7" y="181.1">&lt;1&gt;</text>
</g>
<g font-size="1.7" fill="#f00">
<text x="256.8" y="6.6">PS_SRST</text>
<text x="149.1" y="15">PS_CLK</text>
<text x="160.3" y="14.3">PS_POR_B</text>
<text x="149.1" y="24.6">MIO_2</text>
<text x="149.1" y="26.6">MIO_3</text>
<text x="149.1" y="28.5">MIO_4</text>
<text x="149.1" y="30.4">MIO_5</text>
<text x="149.1" y="32.4">MIO_6</text>
<text x="149.1" y="34.3">MIO_7</text>
<text x="21.7" y="40.1">PROG_B</text>
<text x="37.1" y="40.1">FPGA_DONE</text>
<text x="149.1" y="36.2">MIO_8</text>
<text x="149.1" y="40.1">MIO_10_LED</text>
<text x="264.5" y="39.4">MIO24</text>
<text x="264.5" y="41.3">MIO25</text>
<text x="89.2" y="47.9">TCK</text>
<text x="264.5" y="47.1">MIO28</text>
<text x="89.2" y="49.8">TDO</text>
<text x="89.2" y="51.7">TDI</text>
<text x="89.2" y="53.7">TMS</text>
<text x="264.5" y="49.1">MIO29</text>
<text x="264.5" y="51">MIO30</text>
<text x="264.5" y="52.9">MIO31</text>
<text x="264.5" y="54.8">MIO32</text>
<text x="264.5" y="56.8">MIO33</text>
<text x="264.5" y="58.7">MIO34</text>
<text x="264.5" y="60.6">MIO35</text>
<text x="264.5" y="62.6">MIO36</text>
<text x="264.5" y="64.5">MIO37</text>
<text x="255.2" y="69">SD_CLK</text>
<text x="255.2" y="71">SD_CMD</text>
<text x="264.5" y="66.4">MIO38</text>
<text x="264.5" y="68.4">MIO39</text>
<text x="255.2" y="72.9">SD_D0</text>
<text x="255.2" y="74.8">SD_D1</text>
<text x="255.2" y="76.8">SD_D2</text>
<text x="255.2" y="78.7">SD_D3</text>
<text x="255.2" y="82.6">SD_CD</text>
<text x="264.5" y="81.9">MIO46</text>
<text x="164.5" y="92.2">MIO_10_LED</text>
<text x="264.5" y="93.5">MIO52</text>
<text x="264.5" y="95.4">MIO53</text>
<text x="39" y="98">PS_CLK</text>
<text x="261" y="117.4">TCK</text>
<text x="261" y="119.3">TDI</text>
<text x="261" y="115.4">TMS</text>
<text x="261" y="121.2">TDO</text>
<text x="259.1" y="128.9">FPGA_DONE 3V3</text>
<text x="259.1" y="130.8">PROG_B</text>
<text x="102.4" y="143.6">MIO24</text>
<text x="102.4" y="141.7">MIO25</text>
<text x="139.4" y="148.2">SD_CMD</text>
<text x="139.4" y="144.3">SD_D2</text>
<text x="139.4" y="146.3">SD_D3</text>
<text x="139.4" y="152.1">SD_CLK</text>
<text x="139.4" y="155.9">SD_D0</text>
<text x="139.4" y="161.7">SD_CD</text>
<text x="139.4" y="157.8">SD_D1</text>
</g>
<g font-size="1.7" fill="#004080">
<text x="124.9" y="14.3">PS_POR_B_500</text>
<text x="127.4" y="16.2">PS_CLK_500</text>
<text x="230.2" y="16.2">PS_SRST_B_501</text>
<text x="126.5" y="24">PS_MIO1_500</text>
<text x="126.5" y="22">PS_MIO0_500</text>
<text x="228" y="18.2">PS_MIO_VREF_501</text>
<text x="231.7" y="24">PS_MIO16_501</text>
<text x="126.5" y="29.7">PS_MIO4_500</text>
<text x="126.5" y="27.8">PS_MIO3_500</text>
<text x="126.5" y="25.9">PS_MIO2_500</text>
<text x="231.7" y="25.9">PS_MIO17_501</text>
<text x="231.7" y="29.7">PS_MIO19_501</text>
<text x="231.7" y="27.8">PS_MIO18_501</text>
<text x="126.5" y="35.5">PS_MIO7_500</text>
<text x="126.5" y="33.6">PS_MIO6_500</text>
<text x="126.5" y="31.7">PS_MIO5_500</text>
<text x="231.7" y="33.6">PS_MIO21_501</text>
<text x="231.7" y="31.7">PS_MIO20_501</text>
<text x="231.7" y="35.5">PS_MIO22_501</text>
<text x="125.6" y="41.3">PS_MIO10_500</text>
<text x="126.5" y="39.4">PS_MIO9_500</text>
<text x="126.5" y="37.5">PS_MIO8_500</text>
<text x="231.7" y="37.5">PS_MIO23_501</text>
<text x="231.7" y="41.3">PS_MIO25_501</text>
<text x="231.7" y="39.4">PS_MIO24_501</text>
<text x="75.3" y="45.2">1</text>
<text x="75.3" y="47.1">2</text>
<text x="125.6" y="47.1">PS_MIO13_500</text>
<text x="125.6" y="45.2">PS_MIO12_500</text>
<text x="125.6" y="43.3">PS_MIO11_500</text>
<text x="231.7" y="45.2">PS_MIO27_501</text>
<text x="231.7" y="43.3">PS_MIO26_501</text>
<text x="231.7" y="47.1">PS_MIO28_501</text>
<text x="75.3" y="49">3</text>
<text x="75.3" y="51">4</text>
<text x="75.3" y="52.9">5</text>
<text x="125.6" y="51">PS_MIO15_500</text>
<text x="125.6" y="49">PS_MIO14_500</text>
<text x="231.7" y="49">PS_MIO29_501</text>
<text x="231.7" y="52.9">PS_MIO31_501</text>
<text x="231.7" y="51">PS_MIO30_501</text>
<text x="75.3" y="54.8">6</text>
<text x="231.7" y="56.8">PS_MIO33_501</text>
<text x="231.7" y="54.8">PS_MIO32_501</text>
<text x="231.7" y="58.7">PS_MIO34_501</text>
<text x="231.7" y="60.6">PS_MIO35_501</text>
<text x="231.7" y="62.6">PS_MIO36_501</text>
<text x="231.7" y="64.5">PS_MIO37_501</text>
<text x="231.7" y="66.4">PS_MIO38_501</text>
<text x="231.7" y="70.3">PS_MIO40_501</text>
<text x="231.7" y="68.4">PS_MIO39_501</text>
<text x="133.6" y="72.2">NC_1</text>
<text x="133.6" y="74.1">NC_2</text>
<text x="133.6" y="76.1">NC_3</text>
<text x="231.7" y="74.1">PS_MIO42_501</text>
<text x="231.7" y="72.2">PS_MIO41_501</text>
<text x="231.7" y="76.1">PS_MIO43_501</text>
<text x="133.6" y="78">NC_4</text>
<text x="133.6" y="79.9">NC_5</text>
<text x="133.6" y="81.9">NC_6</text>
<text x="133.6" y="83.8">NC_7</text>
<text x="231.7" y="78">PS_MIO44_501</text>
<text x="231.7" y="81.9">PS_MIO46_501</text>
<text x="231.7" y="79.9">PS_MIO45_501</text>
<text x="231.7" y="83.8">PS_MIO47_501</text>
<text x="132.6" y="89.6">NC_10</text>
<text x="133.6" y="85.7">NC_8</text>
<text x="133.6" y="87.7">NC_9</text>
<text x="231.7" y="85.7">PS_MIO48_501</text>
<text x="231.7" y="89.6">PS_MIO50_501</text>
<text x="231.7" y="87.7">PS_MIO49_501</text>
<text x="132.6" y="91.5">NC_11</text>
<text x="132.6" y="93.4">NC_12</text>
<text x="132.6" y="95.4">NC_13</text>
<text x="231.7" y="93.4">PS_MIO52_501</text>
<text x="231.7" y="91.5">PS_MIO51_501</text>
<text x="231.7" y="95.4">PS_MIO53_501</text>
<text x="132.6" y="97.3">NC_14</text>
<text x="132.6" y="99.2">NC_15</text>
<text x="132.6" y="101.2">NC_16</text>
<text x="132.6" y="103.1">NC_17</text>
<text x="132.6" y="105">NC_18</text>
<text x="132.6" y="107">NC_19</text>
<text x="132.6" y="108.9">NC_20</text>
<text x="132.6" y="110.8">NC_21</text>
<text x="132.6" y="112.8">NC_22</text>
<text x="132.6" y="114.7">NC_23</text>
<text x="132.6" y="116.6">NC_24</text>
<text x="132.6" y="118.5">NC_25</text>
<text x="223" y="116.6">DXP_0</text>
<text x="223" y="118.5">DXN_0</text>
<text x="242.4" y="116.6">TMS_0</text>
<text x="242.6" y="118.5">TCK_0</text>
<text x="242.4" y="122.4">TDO_0</text>
<text x="243.3" y="120.5">TDI_0</text>
<text x="66.6" y="126.3">VDD</text>
<text x="74.2" y="127.1" transform="rotate(-90 74.2 127.1)">NC11</text>
<text x="76.1" y="127.1" transform="rotate(-90 76.1 127.1)">NC10</text>
<text x="78.1" y="126.1" transform="rotate(-90 78.1 126.1)">NC9</text>
<text x="80" y="126.1" transform="rotate(-90 80 126.1)">NC8</text>
<text x="81.9" y="126.1" transform="rotate(-90 81.9 126.1)">NC7</text>
<text x="86.3" y="128.2">RST</text>
<text x="223" y="126.3">VREFP_0</text>
<text x="223" y="128.2">VREFN_0</text>
<text x="241.1" y="130.1">DONE_0</text>
<text x="66.6" y="137.8">GND</text>
<text x="86.3" y="137.8">CTS</text>
<text x="223" y="137.8">VN_0</text>
<text x="223" y="135.9">VP_0</text>
<text x="234.9" y="132.1">PROGRAM_B_0</text>
<text x="240.7" y="134">INIT_B_0</text>
<text x="66.6" y="139.8">GND_TP</text>
<text x="86.1" y="143.6">RXD</text>
<text x="86.3" y="139.8">RTS</text>
<text x="86.3" y="141.7">TXD</text>
<text x="238.5" y="141.7">RSVDVCC3</text>
<text x="238.5" y="143.6">RSVDVCC2</text>
<text x="153.5" y="147.5">CD/DAT3</text>
<text x="153.5" y="149.4">CMD</text>
<text x="153.5" y="145.6">DAT2</text>
<text x="223" y="145.6">CFGBVS_0</text>
<text x="238.5" y="145.6">RSVDVCC1</text>
<text x="12.6" y="153.3">G4</text>
<text x="17.4" y="155.2">Vcc</text>
<text x="66.6" y="155.2">REGIN</text>
<text x="66.6" y="153.3">VBUS</text>
<text x="81.3" y="155.2">SUSPEND</text>
<text x="86.2" y="153.3">DTR</text>
<text x="153.5" y="151.4">VDD</text>
<text x="153.5" y="153.3">CLK</text>
<text x="153.5" y="155.2">VSS</text>
<text x="223" y="155.2">GNDADC_0</text>
<text x="223" y="153.3">VCCADC_0</text>
<text x="239.3" y="155.2">RSVDGND</text>
<text x="12.6" y="157.1">G3</text>
<text x="12.6" y="161">G2</text>
<text x="18" y="159.1">D+</text>
<text x="18.5" y="157.1">D-</text>
<text x="18.5" y="161">ID</text>
<text x="66.6" y="159.1">D+</text>
<text x="66.6" y="157.1">D-</text>
<text x="81.3" y="157.1">SUSPEND</text>
<text x="86" y="161">DCD</text>
<text x="88" y="159.1">RI</text>
<text x="153.5" y="157.1">DAT0</text>
<text x="153.5" y="159.1">DAT1</text>
<text x="12.6" y="164.9">G1</text>
<text x="16.4" y="162.9">GND</text>
<text x="72.3" y="165" transform="rotate(-90 72.3 165)">NC1</text>
<text x="74.2" y="165" transform="rotate(-90 74.2 165)">NC2</text>
<text x="76.1" y="165" transform="rotate(-90 76.1 165)">NC3</text>
<text x="78.1" y="165" transform="rotate(-90 78.1 165)">NC4</text>
<text x="80" y="165" transform="rotate(-90 80 165)">NC5</text>
<text x="81.9" y="165" transform="rotate(-90 81.9 165)">NC6</text>
<text x="86.1" y="162.9">DSR</text>
<text x="153.5" y="162.9">CD</text>
<text x="159.1" y="165" transform="rotate(-90 159.1 165)">GND1</text>
<text x="161.1" y="165" transform="rotate(-90 161.1 165)">GND2</text>
<text x="163" y="165" transform="rotate(-90 163 165)">GND3</text>
<text x="164.9" y="165" transform="rotate(-90 164.9 165)">GND4</text>
</g>
<g font-size="1.6" fill="#00f">
<text x="23.2" y="95.9">33.3333 MHz</text>
<text x="23.4" y="93">OE</text>
<text x="31.7" y="93">VDD</text>
<text x="23.4" y="98.8">VSS</text>
<text x="31.7" y="98.8">OUT</text>
</g>
<g font-size="1.4">
<text x="30.9" y="1.4">5</text>
<text x="88.8" y="1.4">4</text>
<text x="146.7" y="1.4">3</text>
<text x="204.7" y="1.4">2</text>
<text x="262.6" y="1.4">1</text>
<text x=".5" y="26.1">D</text>
<text x="292" y="26.1">D</text>
<text x=".5" y="71.9">C</text>
<text x="292" y="71.9">C</text>
<text x=".5" y="117.8">B</text>
<text x="292" y="117.8">B</text>
<text x=".5" y="163.6">A</text>
<text x="292" y="163.6">A</text>
<text x="30.9" y="186.8">5</text>
<text x="88.8" y="186.8">4</text>
<text x="146.7" y="186.8">3</text>
<text x="204.7" y="186.8">2</text>
<text x="262.6" y="186.8">1</text>
</g>
</svg>
